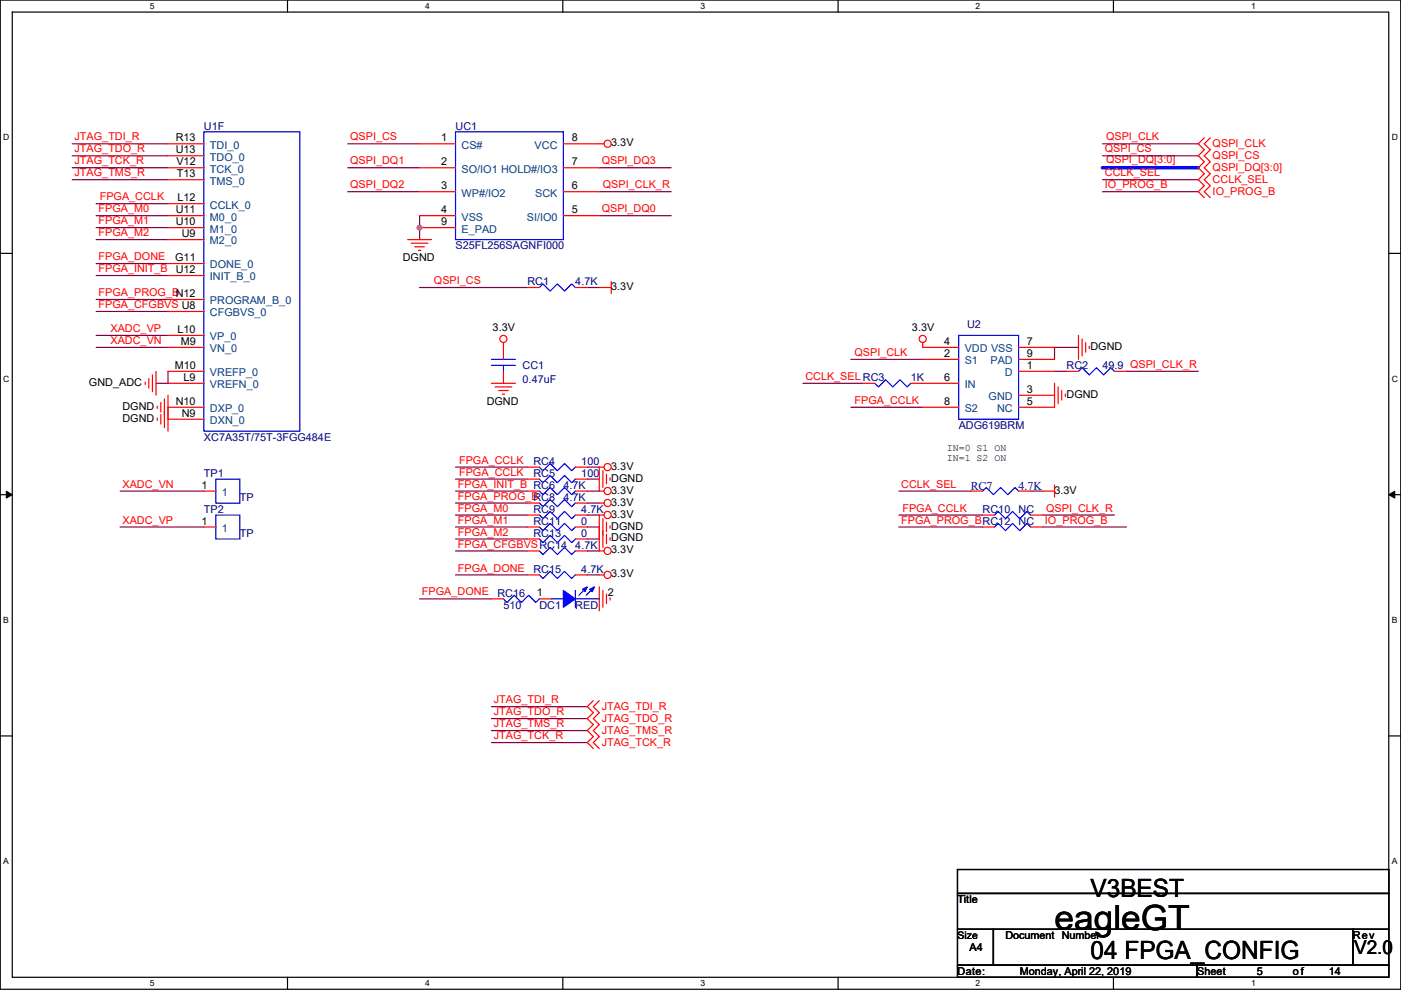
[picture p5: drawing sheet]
<svg xmlns="http://www.w3.org/2000/svg" width="297mm" height="210mm" viewBox="0 0 297 210" stroke-linecap="round" stroke-linejoin="round" font-family="sans-serif">
<path d="M.1 0h296.9v209.8h-296.9zM2.6 2.6h291.8v204.7h-291.8z" fill="none" stroke="#000" stroke-width=".25"/>
<g fill="#fff">
<path d="M31.8 .3h1v2h-1z"/>
<path d="M31.8 207.5h1v2.1h-1z"/>
</g>
<path d="M61 0v2.6M61 207.3v2.5" fill="none" stroke="#000" stroke-width=".25"/>
<g fill="#fff">
<path d="M90.1 .3h1v2h-1z"/>
<path d="M90.1 207.5h1v2.1h-1z"/>
</g>
<path d="M119.3 0v2.6M119.3 207.3v2.5" fill="none" stroke="#000" stroke-width=".25"/>
<g fill="#fff">
<path d="M148.5 .3h1v2h-1z"/>
<path d="M148.5 207.5h1v2.1h-1z"/>
</g>
<path d="M177.7 0v2.6M177.7 207.3v2.5" fill="none" stroke="#000" stroke-width=".25"/>
<g fill="#fff">
<path d="M206.9 .3h1v2h-1z"/>
<path d="M206.9 207.5h1v2.1h-1z"/>
</g>
<path d="M236.1 0v2.6M236.1 207.3v2.5" fill="none" stroke="#000" stroke-width=".25"/>
<g fill="#fff">
<path d="M265.2 .3h1v2h-1z"/>
<path d="M265.2 207.5h1v2.1h-1z"/>
<path d="M.7 28.2h1.3v2h-1.3z"/>
<path d="M295.1 28.2h1.3v2h-1.3z"/>
<path d="M.7 79.3h1.3v2.1h-1.3z"/>
<path d="M295.1 79.3h1.3v2.1h-1.3z"/>
</g>
<path d="M.1 53.7h2.5M294.4 53.7h2.6" fill="none" stroke="#000" stroke-width=".25"/>
<g fill="#fff">
<path d="M.7 130.5h1.2v2h-1.2z"/>
<path d="M295.1 130.5h1.2v2h-1.2z"/>
</g>
<path d="M.1 104.9h2.5M294.4 104.9h2.6" fill="none" stroke="#000" stroke-width=".25"/>
<path d="M1.3 104.2l1.3 .7-1.3 .7zM294.4 104.9l1.3-.7v1.4z" fill="#000" stroke="#000" stroke-width=".21"/>
<g fill="#fff">
<path d="M.7 181.7h1.2v2h-1.2z"/>
<path d="M295.1 181.7h1.2v2h-1.2z"/>
</g>
<path d="M.1 156.1h2.5M294.4 156.1h2.6M203 184.4h91.4v5.1h-91.4zM203 189.5h91.4v7.6h-91.4zM203 197.1h7.6v7.6h-7.6zM210.6 197.1h76.2v7.6h-76.2zM286.8 197.1h7.6v7.6h-7.6zM203 204.7h50.8v2.6h-50.8zM253.8 204.7h40.6v2.6h-40.6z" fill="none" stroke="#000" stroke-width=".25"/>
<g fill="none" stroke="#800040" stroke-width=".25">
<path d="M15.3 30.5h20.3M15.3 33h20.3M15.3 38.1h20.3M15.3 35.6h20.3M73.7 35.6h15.3M73.7 30.5h15.3M127.1 35.6h15.2M233.7 33h20.4M233.7 38.1h20.4M233.7 30.5h20.4M20.4 43.2h15.2M20.4 45.7h15.2"/>
<path d="M20.4 48.3h15.2M20.4 50.8h15.2M20.4 55.9h15.2M20.4 58.4h15.2M73.7 40.7h15.3M89 45.7v5.1M127.1 45.7h15.2M127.1 40.7h15.2M233.7 40.7h20.4M20.4 66.1h15.2M20.4 63.5h15.2M20.4 71.1h15.2"/>
<path d="M20.4 73.7h15.2M35.6 78.8v2.5h-2.5M89 61h22.8M124.5 61h2.6M180.4 76.2h15.2M223.6 78.8h2.5M228.7 73.7h-5.1v2.5M238.8 78.8h15.3M96.6 99.1h15.2M124.5 99.1h2.6M170.2 81.3h12.7M180.4 86.4h15.2"/>
<path d="M25.5 111.8h17.7M25.5 104.2h17.7M96.6 101.6h15.2M96.6 106.7h15.2M96.6 109.2h15.2M96.6 114.3h15.2M96.6 104.2h15.2M96.6 111.8h15.2M96.6 116.9h15.2M124.5 106.7h2.6M124.5 101.6h2.6M124.5 104.2h2.6"/>
<path d="M124.5 109.2h2.6M124.5 111.8h2.6M124.5 114.3h2.6M124.5 116.9h2.6M190.6 104.2h15.2M190.6 109.2h17.7M190.6 111.8h17.7M218.5 104.2h2.5M221 109.2h15.3M221 111.8h17.8M89 127h15.2M96.6 121.9h15.2"/>
<path d="M124.5 121.9h2.6M104.2 149.9h20.3M104.2 152.4h20.3M104.2 155h20.3M104.2 157.5h20.3"/>
</g>
<circle cx="88.9" cy="48.3" r=".5" fill="#f0f" stroke="#f0f" stroke-width=".25"/>
<path d="M233.7 35.6h20.4" fill="none" stroke="#00f" stroke-width=".76"/>
<g fill="none" stroke="#f00" stroke-width=".25">
<path d="M35.6 35.6h7.6M35.6 30.5h7.6M35.6 33h7.6M35.6 38.1h7.6M89 30.5h7.6M89 35.6h7.6M119.4 30.5h8.7M119.4 35.6h7.7M255.3 29.2l-1.2 1.3 1.2 1.3-1.2 1.2 1.2 1.3-1.2 1.3 1.2 1.3-1.2 1.2 1.2 1.3-1.2 1.3 1.2 1.2M256.6 29.2l-1.3 1.3 1.3 1.3-1.3 1.2 1.3 1.3-1.3 1.3 1.3 1.3-1.3 1.2 1.3 1.3-1.3 1.3 1.3 1.2M35.6 55.9h7.6M35.6 43.2h7.6"/>
<path d="M35.6 45.7h7.6M35.6 48.3h7.6M35.6 58.4h7.6M35.6 50.8h7.6M86.4 50.8h5.1M87.2 51.6h3.5M87.9 52.3h2.1M88.7 53.1h.5M89 40.7h7.6M89 45.7h7.6M89 48.3h7.6M119.4 45.7h7.7"/>
<path d="M119.4 40.7h7.7M129.6 59.7v2.6M32.3 79.5v3.6M33.1 78.8v5M35.6 78.8h7.6M35.6 73.7h7.6M35.6 71.1h7.6M35.6 66.1h7.6M35.6 63.5h7.6M106.7 72.7v3.5M106.7 78.8v2.5M111.8 61h2.6"/>
<path d="M122 61h2.5M127.1 61h2.5M195.6 72.7v1h7.7M195.6 76.2h7.7M216 78.8h7.6M216 73.7h7.6M216 76.2h7.6M226.1 78.8h2.6M228.7 71.1v5.1M229.4 71.9v3.6M230.2 72.7v2M230.9 73.4v.5"/>
<path d="M236.3 78.8h2.5M30.8 81v.6M31.6 80.3v2M33.3 86.1v.5M33.3 88.7v.5M34.1 85.4v2M34.1 87.9v2M34.9 84.6v3.6M34.9 87.1v3.6M35.6 81.3h7.6M35.6 83.8v5.1h7.6M43.2 86.4h-7.6v5.1"/>
<path d="M104.2 81.3h5.1M105 82.1h3.5M105.7 82.8h2.1M106.5 83.6h.5M111.8 99.1h2.6M122 99.1h2.5M127.8 99.8v3.6M128.1 99.1h-1v5.1h1M182.9 81.3h2.6M193.1 81.3h10.2M195.6 86.4h7.7M216 83.8h7.6"/>
<path d="M223.6 81.3v5.1h-7.6M224.3 82.1v3.5M225.1 82.8v2.1M225.9 83.6v.5M43.2 111.8h2.6M43.2 104.2h2.6M111.8 106.7h2.6M111.8 114.3h2.6M111.8 101.6h2.6M111.8 116.9h2.6M111.8 104.2h2.6M111.8 109.2h2.6"/>
<path d="M111.8 111.8h2.6M122 106.7h2.5M122 114.3h2.5M122 101.6h2.5M122 116.9h2.5M122 104.2h2.5M122 109.2h2.5M122 111.8h2.5M127.1 111.8v5.1h1M127.1 106.7h1M127.8 110v3.6M127.8 112.5v3.6"/>
<path d="M128.1 109.2h-1v5.1M128.6 100.6v2M128.6 110.8v2M128.6 113.3v2M129.3 101.4v.5M129.3 111.5v.5M129.3 114.1v.5M205.8 104.2h2.5M208.3 111.8h2.6M208.3 109.2h2.6M216 104.2h2.5M218.5 111.8h2.5"/>
<path d="M218.5 109.2h2.5M221 104.2h2.6M223.6 102.9v2.5M104.2 127h2.5M111.8 121.9h2.6M114.4 127h2.5M116.9 127h.1M122 121.9h2.5M127.1 124.5v5.1M127.1 127h.1M127.1 121.9h1M127.8 125.2v3.6"/>
<path d="M128.6 126v2M129.3 126.8v.5M125.8 148.6l-1.3 1.3 1.3 1.3-1.3 1.2 1.3 1.3-1.3 1.3 1.3 1.2-1.3 1.3 1.3 1.3M127.1 148.6l-1.3 1.3 1.3 1.3-1.3 1.2 1.3 1.3-1.3 1.3 1.3 1.2-1.3 1.3 1.3 1.3"/>
<circle cx="128.8" cy="30.5" r=".76"/>
<circle cx="106.7" cy="71.9" r=".76"/>
<circle cx="195.6" cy="71.9" r=".76"/>
<circle cx="128.8" cy="99.1" r=".76"/>
<circle cx="128.8" cy="104.1" r=".76"/>
<circle cx="128.8" cy="116.8" r=".76"/>
<circle cx="128.8" cy="106.7" r=".76"/>
<circle cx="128.8" cy="109.2" r=".76"/>
<circle cx="128.8" cy="121.9" r=".76"/>
</g>
<g fill="none" stroke="#00f" stroke-width=".25">
<path d="M43.2 28h20.4v63.5h-20.4zM96.6 28h22.8v22.8h-22.8zM104.2 76.2h5.1M104.2 77.5h5.1M106.7 77.5v1.3M114.4 61l.7-.8 1.5 1.5 1.6-1.5 1.5 1.5 1.5-1.5 .8 .8M203.3 71.1h12.7v17.8h-12.7zM228.7 78.8l.7-.8 1.5 1.5 1.6-1.5 1.5 1.5 1.5-1.5 .8 .8M114.4 99.1l.7 .7 1.5-1.5 1.6 1.5 1.5-1.5 1.5 1.5 .8-.7M185.5 81.3l.7 .8 1.6-1.6 1.5 1.6 1.5-1.6 1.5 1.6 .8-.8M45.8 109.2h5.1v5.1h-5.1zM45.8 101.6h5.1v5.1h-5.1z"/>
<path d="M114.4 106.7l.7 .8 1.5-1.6 1.6 1.6 1.5-1.6 1.5 1.6 .8-.8M114.4 114.3l.7 .8 1.5-1.5 1.6 1.5 1.5-1.5 1.5 1.5 .8-.8M114.4 101.6l.7 .8 1.5-1.5 1.6 1.5 1.5-1.5 1.5 1.5 .8-.8M114.4 116.9l.7 .7 1.5-1.5 1.6 1.5 1.5-1.5 1.5 1.5 .8-.7M114.4 104.2l.7 .7 1.5-1.5 1.6 1.5 1.5-1.5 1.5 1.5 .8-.7M114.4 109.2l.7 .8 1.5-1.5 1.6 1.5 1.5-1.5 1.5 1.5 .8-.8M114.4 111.8l.7 .7 1.5-1.5 1.6 1.5 1.5-1.5 1.5 1.5 .8-.7M208.3 104.2l.8-.8 1.5 1.5 1.5-1.5 1.6 1.5 1.5-1.5 .8 .8M210.9 111.8l.7-.8 1.6 1.5 1.5-1.5 1.5 1.5 1.5-1.5 .8 .8M210.9 109.2l.7-.7 1.6 1.5 1.5-1.5 1.5 1.5 1.5-1.5 .8 .7M106.7 127l.8 .8 1.5-1.5 1.6 1.5 1.5-1.5 1.5 1.5 .8-.8M114.4 121.9l.7 .8 1.5-1.5 1.6 1.5 1.5-1.5 1.5 1.5 .8-.8"/>
<path d="M116.9 127h2.5M122 125.2v3.6M122 127h5.1M124.3 124.7l-1.6 1.6M125.8 124.7l-1.5 1.6"/>
</g>
<g fill="#00f" stroke="#00f" stroke-width=".25">
<path d="M119.4 125.2l2.6 1.8-2.6 1.8z" fill-rule="evenodd"/>
<path d="M125 125l1-.5-.5 1z" fill-rule="evenodd"/>
<path d="M123.5 125l1-.5-.5 1z" fill-rule="evenodd"/>
</g>
<text font-size="7.4" x="223.6" y="197.2">eagleGT</text>
<g font-size="5.3">
<text x="231.2" y="190.2">V3BEST</text>
<text x="231.2" y="203.4">04 FPGA_CONFIG</text>
</g>
<text font-size="4.1" x="287.1" y="202.3">V2.0</text>
<g font-size="2.5" fill="#000080">
<text x="205.8" y="103.9">RC7</text>
<text x="216" y="103.9">4.7K</text>
</g>
<g font-size="2.3" fill="#f00">
<text x="15.8" y="29.8">JTAG_TDI_R</text>
<text x="74.2" y="29.8">QSPI_CS</text>
<text x="234.5" y="29.8">QSPI_CLK</text>
<text x="15.8" y="32.3">JTAG_TDO_R</text>
<text x="15.8" y="34.9">JTAG_TCK_R</text>
<text x="74.2" y="34.9">QSPI_DQ1</text>
<text x="127.6" y="34.9">QSPI_DQ3</text>
<text x="234.2" y="32.3">QSPI_CS</text>
<text x="234.5" y="34.6">QSPI_DQ[3:0]</text>
<text x="257.1" y="33.8">QSPI_CS</text>
<text x="257.1" y="31.3">QSPI_CLK</text>
<text x="15.8" y="37.4">JTAG_TMS_R</text>
<text x="74.2" y="39.9">QSPI_DQ2</text>
<text x="127.8" y="39.9">QSPI_CLK_R</text>
<text x="234.2" y="37.4">CCLK_SEL</text>
<text x="234.2" y="39.9">IO_PROG_B</text>
<text x="257.1" y="36.4">QSPI_DQ[3:0]</text>
<text x="257.1" y="38.9">CCLK_SEL</text>
<text x="257.1" y="41.4">IO_PROG_B</text>
<text x="20.9" y="45">FPGA_M0</text>
<text x="20.9" y="47.6">FPGA_M1</text>
<text x="21.1" y="42.5">FPGA_CCLK</text>
<text x="127.6" y="45">QSPI_DQ0</text>
<text x="20.9" y="50.1">FPGA_M2</text>
<text x="20.9" y="55.2">FPGA_DONE</text>
<text x="20.9" y="57.7">FPGA_INIT_B</text>
<text x="20.9" y="62.8">FPGA_PROG_BN12</text>
<text x="20.9" y="65.3">FPGA_CFGBVS U8</text>
<text x="92" y="60.3">QSPI_CS</text>
<text x="23.4" y="70.4">XADC_VP</text>
<text x="23.4" y="73">XADC_VN</text>
<text x="181.2" y="75.5">QSPI_CLK</text>
<text x="170.7" y="80.6">CCLK_SEL RC3</text>
<text x="181.2" y="85.7">FPGA_CCLK</text>
<text x="97.3" y="98.4">FPGA_CCLK</text>
<text x="97.3" y="100.9">FPGA_CCLK</text>
<text x="26" y="103.4">XADC_VN</text>
<text x="97.1" y="103.4">FPGA_INIT_B RC6</text>
<text x="97.1" y="106">FPGA_PROG_B</text>
<text x="191.1" y="103.4">CCLK_SEL</text>
<text x="26" y="111.1">XADC_VP</text>
<text x="97.1" y="108.5">FPGA_M0</text>
<text x="97.1" y="111.1">FPGA_M1</text>
<text x="97.1" y="113.6">FPGA_M2</text>
<text x="191.1" y="111.1">FPGA_PROG_BRC12</text>
<text x="191.3" y="108.5">FPGA_CCLK</text>
<text x="221.5" y="111.1">IO_PROG_B</text>
<text x="221.8" y="108.5">QSPI_CLK_R</text>
<text x="97.1" y="116.1">FPGA_CFGBVSRC14</text>
<text x="97.1" y="121.2">FPGA_DONE</text>
<text x="89.5" y="126.3">FPGA_DONE</text>
<text x="104.7" y="149.2">JTAG_TDI_R</text>
<text x="104.7" y="151.7">JTAG_TDO_R</text>
<text x="104.7" y="154.2">JTAG_TMS_R</text>
<text x="127.6" y="155.7">JTAG_TMS_R</text>
<text x="127.6" y="153.2">JTAG_TDO_R</text>
<text x="127.6" y="150.7">JTAG_TDI_R</text>
<text x="104.7" y="156.8">JTAG_TCK_R</text>
<text x="127.6" y="158.3">JTAG_TCK_R</text>
</g>
<g font-size="2.3">
<text x="37.3" y="30">R13</text>
<text x="93.5" y="30">1</text>
<text x="121.2" y="30">8</text>
<text x="37.3" y="32.5">U13</text>
<text x="37.4" y="35.1">V12</text>
<text x="93.5" y="35.1">2</text>
<text x="121.2" y="35.1">7</text>
<text x="129.6" y="31">3.3V</text>
<text x="37.5" y="37.6">T13</text>
<text x="93.5" y="40.1">3</text>
<text x="121.2" y="40.1">6</text>
<text x="37.3" y="45.2">U11</text>
<text x="37.3" y="47.8">U10</text>
<text x="37.7" y="42.7">L12</text>
<text x="93.5" y="45.2">4</text>
<text x="93.5" y="47.8">9</text>
<text x="121.2" y="45.2">5</text>
<text x="38.5" y="50.3">U9</text>
<text x="37.1" y="55.4">G11</text>
<text x="37.3" y="57.9">U12</text>
<text x="85.4" y="55.4">DGND</text>
<text x="129.6" y="61.5">3.3V</text>
<text x="37.7" y="70.6">L10</text>
<text x="104.5" y="70.1">3.3V</text>
<text x="193.4" y="70.1">3.3V</text>
<text x="38.3" y="73.2">M9</text>
<text x="200.2" y="75.7">2</text>
<text x="200.2" y="73.2">4</text>
<text x="217.7" y="73.2">7</text>
<text x="217.7" y="75.7">9</text>
<text x="231.2" y="74.2">DGND</text>
<text x="18.9" y="81.8">GND_ADC</text>
<text x="37" y="78.2">M10</text>
<text x="38.9" y="80.8">L9</text>
<text x="200.2" y="80.8">6</text>
<text x="217.7" y="78.2">1</text>
<text x="217.7" y="83.3">3</text>
<text x="26" y="86.9">DGND</text>
<text x="26" y="89.5">DGND</text>
<text x="37.3" y="85.9">N10</text>
<text x="38.5" y="88.4">N9</text>
<text x="103.2" y="85.9">DGND</text>
<text x="200.2" y="85.9">8</text>
<text x="217.7" y="85.9">5</text>
<text x="226.1" y="84.4">DGND</text>
<text x="129.6" y="99.6">3.3V</text>
<text x="42.7" y="103.6">1</text>
<text x="129.6" y="104.7">3.3V</text>
<text x="129.6" y="102.2">DGND</text>
<text x="129.6" y="107.2">3.3V</text>
<text x="223.6" y="104.7">3.3V</text>
<text x="42.7" y="111.3">1</text>
<text x="129.6" y="109.8">3.3V</text>
<text x="129.6" y="112.3">DGND</text>
<text x="129.6" y="114.9">DGND</text>
<text x="129.6" y="117.4">3.3V</text>
<text x="129.6" y="122.5">3.3V</text>
<text x="113.9" y="126.5">1</text>
<text x="128.8" y="126.5">2</text>
<text x="203" y="191.6">Title</text>
<text x="205.5" y="201.7">A4</text>
<text x="213.2" y="199.2">Document Number</text>
<text x="286.8" y="199.2">Rev</text>
<text x="203" y="206.8">Date:</text>
<text x="216.2" y="206.8">Monday, April 22, 2019</text>
<text x="253.8" y="206.8">Sheet</text>
<text x="266.5" y="206.8">5</text>
<text x="274.1" y="206.8">of</text>
<text x="281.7" y="206.8">14</text>
</g>
<g font-size="2.3" fill="#000080">
<text x="43.2" y="27.5">U1F</text>
<text x="96.6" y="27.5">UC1</text>
<text x="96.6" y="52.9">S25FL256SAGNFI000</text>
<text x="111.8" y="60.5">RC1</text>
<text x="122" y="60.5">4.7K</text>
<text x="205" y="69.6">U2</text>
<text x="110.8" y="78.3">CC1</text>
<text x="110.8" y="81.3">0.47uF</text>
<text x="193.1" y="80.8">1K</text>
<text x="226.1" y="78.3">RC2</text>
<text x="233.7" y="78.3">49.9 QSPI_CLK_R</text>
<text x="43.2" y="93.5">XC7A35T/75T-3FGG484E</text>
<text x="203.3" y="91">ADG619BRM</text>
<text x="43.2" y="101.1">TP1</text>
<text x="113.1" y="98.6">RC4</text>
<text x="113.1" y="101.1">RC5</text>
<text x="123.2" y="98.6">100</text>
<text x="123.2" y="101.1">100</text>
<text x="50.9" y="106.2">TP</text>
<text x="113.1" y="106.2">RC8</text>
<text x="119.4" y="106.2">4.7K</text>
<text x="119.4" y="103.7">4.7K</text>
<text x="43.2" y="108.8">TP2</text>
<text x="50.9" y="113.8">TP</text>
<text x="113.1" y="113.8">RC13</text>
<text x="113.1" y="108.8">RC9</text>
<text x="113.1" y="111.3">RC11</text>
<text x="123.2" y="113.8">0</text>
<text x="123.2" y="111.3">0</text>
<text x="123.2" y="108.8">4.7K</text>
<text x="208.3" y="108.8">RC10</text>
<text x="216" y="111.3">NC</text>
<text x="216" y="108.8">NC</text>
<text x="122" y="116.4">4.7K</text>
<text x="113.1" y="121.5">RC15</text>
<text x="123.2" y="121.5">4.7K</text>
<text x="105.5" y="126.5">RC16</text>
<text x="106.7" y="129.1">510</text>
<text x="114.4" y="129.1">DC1</text>
<text x="122" y="129.1">RED</text>
</g>
<g font-size="2.3" fill="#004080">
<text x="44.5" y="31.5">TDI_0</text>
<text x="44.5" y="34.1">TDO_0</text>
<text x="97.9" y="31.5">CS#</text>
<text x="113.3" y="31.5">VCC</text>
<text x="44.5" y="36.6">TCK_0</text>
<text x="44.5" y="39.2">TMS_0</text>
<text x="97.9" y="41.7">WP#/IO2</text>
<text x="97.9" y="36.6">SO/IO1 HOLD#/IO3</text>
<text x="113.5" y="41.7">SCK</text>
<text x="44.5" y="44.2">CCLK_0</text>
<text x="44.5" y="46.8">M0_0</text>
<text x="97.9" y="46.8">VSS</text>
<text x="111.7" y="46.8">SI/IO0</text>
<text x="44.5" y="49.3">M1_0</text>
<text x="44.5" y="51.9">M2_0</text>
<text x="97.9" y="49.3">E_PAD</text>
<text x="44.5" y="56.9">DONE_0</text>
<text x="44.5" y="59.5">INIT_B_0</text>
<text x="44.5" y="64.6">PROGRAM_B_0</text>
<text x="44.5" y="67.1">CFGBVS_0</text>
<text x="44.5" y="74.7">VN_0</text>
<text x="44.5" y="72.2">VP_0</text>
<text x="204.5" y="77.3">S1</text>
<text x="204.5" y="74.7">VDD VSS</text>
<text x="210" y="77.3">PAD</text>
<text x="44.5" y="79.8">VREFP_0</text>
<text x="44.5" y="82.3">VREFN_0</text>
<text x="204.5" y="82.3">IN</text>
<text x="213" y="79.8">D</text>
<text x="44.5" y="87.4">DXP_0</text>
<text x="44.5" y="90">DXN_0</text>
<text x="204.5" y="87.4">S2</text>
<text x="209.6" y="84.9">GND</text>
<text x="211.4" y="87.4">NC</text>
<text x="47.1" y="105.2">1</text>
<text x="47.1" y="112.8">1</text>
</g>
<text font-size="2.2" x="203" y="199.1">Size</text>
<g font-size="2.1">
<text x="200.7" y="95.7">IN=0 S1 ON</text>
<text x="200.7" y="97.8">IN=1 S2 ON</text>
</g>
<g font-size="1.8">
<text x="31.8" y="1.9">5</text>
<text x="90.1" y="1.9">4</text>
<text x="148.5" y="1.9">3</text>
<text x="206.9" y="1.9">2</text>
<text x="265.2" y="1.9">1</text>
<text x=".7" y="29.8">D</text>
<text x="295.1" y="29.8">D</text>
<text x=".7" y="81">C</text>
<text x="295.1" y="81">C</text>
<text x=".7" y="132.1">B</text>
<text x="295.1" y="132.1">B</text>
<text x=".7" y="183.3">A</text>
<text x="295.1" y="183.3">A</text>
<text x="31.8" y="209.2">5</text>
<text x="90.1" y="209.2">4</text>
<text x="148.5" y="209.2">3</text>
<text x="206.9" y="209.2">2</text>
<text x="265.2" y="209.2">1</text>
</g>
</svg>
